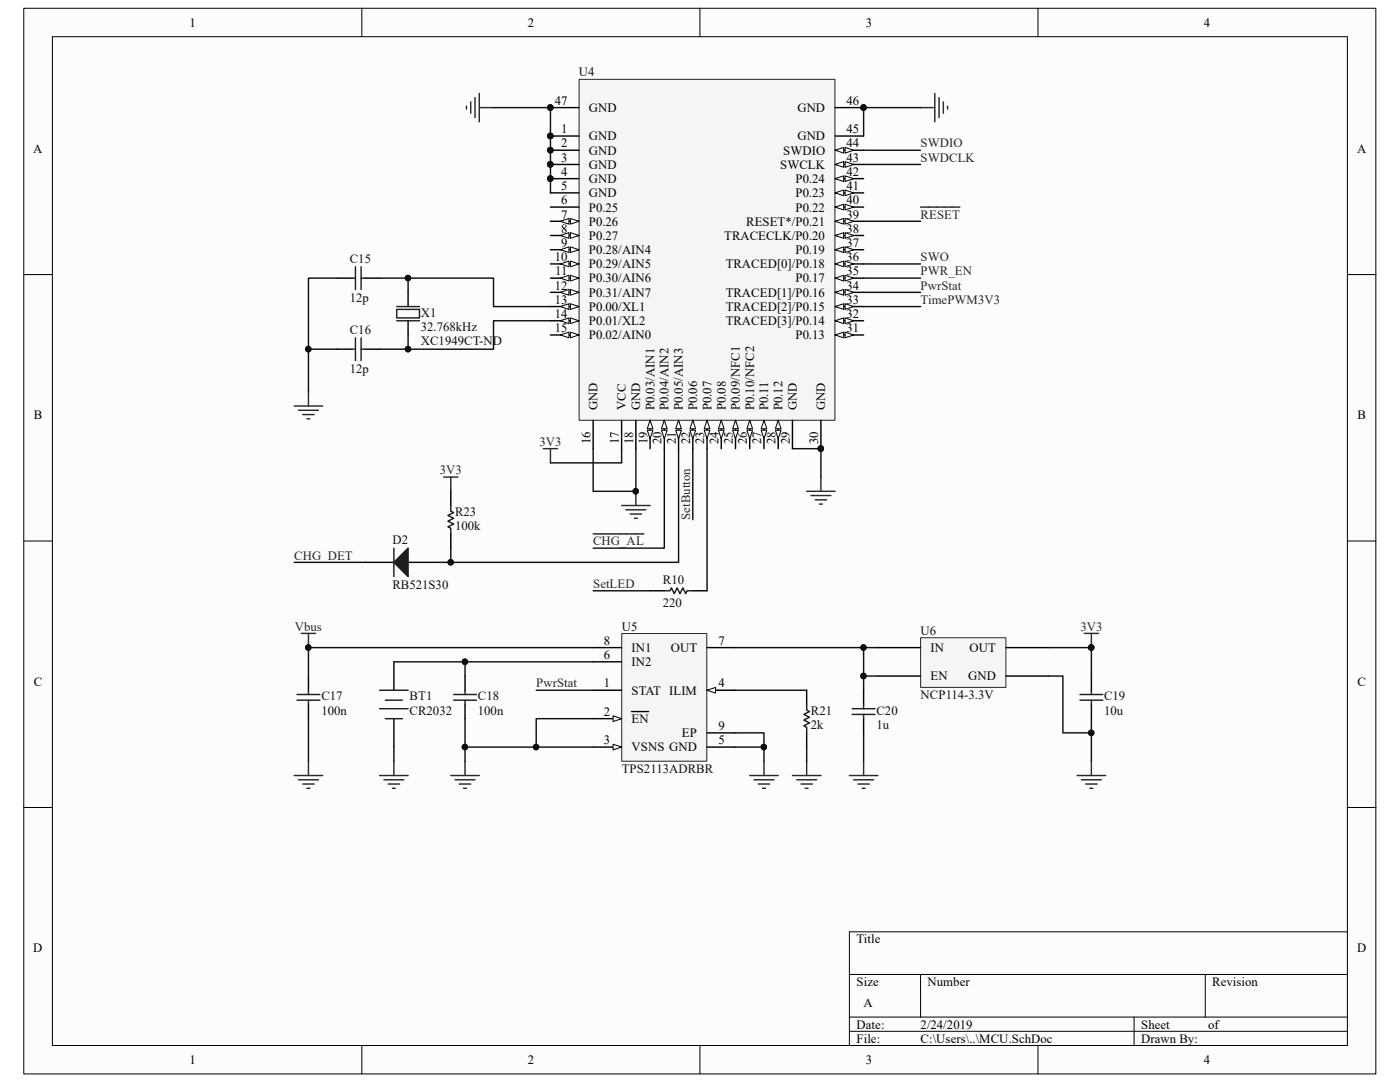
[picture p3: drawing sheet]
<svg xmlns="http://www.w3.org/2000/svg" width="279mm" height="216mm" viewBox="0 0 279 216" stroke-linecap="round" stroke-linejoin="round" font-family="sans-serif">
<path d="M4.8 1.7h269.8v212.6h-269.8z" fill="#fcfcfc"/>
<path d="M4.7 1.7h269.9v212.6h-269.9z" fill="none" stroke="#000" stroke-width=".2"/>
<path d="M10.5 7.4h258.4v201.2h-258.4z" fill="#fcfcfc"/>
<g fill="none" stroke="#000" stroke-width=".2">
<path d="M10.5 7.3h258.4v201.3h-258.4zM72.2 1.6v5.7M139.7 1.6v5.7M207.2 1.6v5.7M4.7 54.8h5.7M268.9 54.8h5.7M4.7 108h5.7M268.9 108h5.7M4.7 161.1h5.7M268.9 161.1h5.7M169.5 194.4h99.4M183.7 194.4v8.5"/>
<path d="M240.5 194.4v8.5M268.9 185.9h-99.4v22.7M72.2 208.6v5.7M139.7 208.6v5.7M169.5 202.9h99.4M169.5 205.8h99.4M207.2 208.6v5.7M226.3 202.9v5.7"/>
</g>
<path d="M67.2 55.5h2.9M72.9 55.5h2.9M81.4 58.3v2.9M67.2 69.7h2.9M72.9 69.7h2.9M81.4 64v2.8M61.6 134.9v2.8M78.6 132.1v5.6M92.8 134.9v2.8M61.6 140.6v2.8M78.6 143.4v5.7M92.8 140.6v2.8" fill="none" stroke="#000" stroke-width=".28"/>
<g fill="none" stroke="#1c1c1c" stroke-width=".28">
<path d="M70.1 55.5h.8M70.9 53.2v4.6M72.1 53.2v4.6M72.1 55.5h.8M70.1 69.7h.8M70.9 67.4v4.5M72.1 67.4v4.5M72.1 69.7h.8M79.2 61.7h4.5v1.7h-4.5zM79.2 64h4.5M79.2 61.2h4.5M59.3 138.6h4.5"/>
<path d="M59.3 139.7h4.5M61.6 137.7v.9M61.6 139.7v.9M75.8 137.7h5.6M76.9 139.7h3.4M90.5 138.6h4.6M90.5 139.7h4.6M92.8 137.7v.9M92.8 139.7v.9M75.8 141.4h5.6M76.9 143.4h3.4"/>
</g>
<g fill="none" stroke="#262626" stroke-width=".28">
<path d="M61.6 78.2v2.8M58.7 81h5.7M59.6 81.9h3.9M60.4 82.7h2.3M61.3 83.6h.5M60.1 126.4h2.9M61.6 126.4v2.8M58.7 154.7h5.7M59.6 155.6h3.9M60.4 156.4h2.3M61.3 157.3h.5M61.6 151.9v2.8"/>
<path d="M75.8 154.7h5.6M76.6 155.6h4M77.5 156.4h2.2M78.3 157.3h.6M78.6 151.9v2.8M90 154.7h5.6M90.8 155.6h4M91.7 156.4h2.2M92.5 157.3h.6M92.8 151.9v2.8M149.6 154.7h5.7M150.5 155.6h4"/>
<path d="M151.3 156.4h2.3M152.2 157.3h.6M152.5 151.9v2.8M215 154.7h5.6M215.8 155.6h4M216.7 156.4h2.2M217.5 157.3h.6M217.8 151.9v2.8"/>
</g>
<circle cx="61.5" cy="129.2" r=".55" fill="#0e0e0e" stroke="#0e0e0e" stroke-width=".2"/>
<path d="M124.1 126.4h17v25.5h-17z" fill="#f5f5f5"/>
<path d="M124.1 126.4h17v25.5h-17z" fill="none" stroke="#262626" stroke-width=".2"/>
<path d="M118.4 137.7h5.7M118.4 143.4h5.7" fill="none" stroke="#000" stroke-width=".28"/>
<path d="M122.4 142.8l1.7 .6-1.7 .6z" fill="#fcfcfc"/>
<path d="M122.4 142.8l1.7 .6-1.7 .6z" fill="none" stroke="#000" stroke-width=".2"/>
<path d="M118.4 149.1h5.7M126 142h3.5" fill="none" stroke="#000" stroke-width=".28"/>
<path d="M122.4 148.5l1.7 .6-1.7 .5z" fill="#fcfcfc"/>
<path d="M122.4 148.5l1.7 .6-1.7 .5z" fill="none" stroke="#000" stroke-width=".2"/>
<path d="M141.1 137.7h5.7" fill="none" stroke="#000" stroke-width=".28"/>
<path d="M141.1 137.7l1.7-.5v1.1z" fill="#fcfcfc"/>
<path d="M141.1 137.7l1.7-.5v1.1z" fill="none" stroke="#000" stroke-width=".2"/>
<path d="M118.4 132.1h5.7M118.4 129.2h5.7M141.1 129.2h5.7M141.1 149.1h5.7M141.1 146.2h5.7" fill="none" stroke="#000" stroke-width=".28"/>
<path d="M183.8 127.3h16.9v9.9h-16.9z" fill="#f5f5f5"/>
<path d="M183.7 127.3h17v9.9h-17z" fill="none" stroke="#262626" stroke-width=".2"/>
<path d="M161 137.7v2.9M172.4 137.7v2.9M175.2 129.2h8.5M175.2 134.9h8.5M200.8 129.2h8.5M200.8 134.9h8.5M161 146.2v2.9M172.4 143.4v2.8" fill="none" stroke="#000" stroke-width=".28"/>
<g fill="none" stroke="#262626" stroke-width=".28">
<path d="M94.8 19.5v4M95.6 18.6v5.7M186.6 18.6v5.7M187.4 19.5v4M93.1 21.2v.6M93.9 20.3v2.3M95.6 21.5h2.9M183.7 21.5h2.9M188.3 20.3v2.3M189.1 21.2v.6M183.7 41.3h7.9M108.4 89.5h2.9"/>
<path d="M109.9 89.5v2.9M126.9 98v2.9M161 98h5.7M161.8 98.9h4M162.7 99.7h2.3M163.8 95.2v2.8M124.1 100.9h5.6M124.9 101.7h4M125.8 102.6h2.2M126.6 103.4h.6M163.5 100.6h.6M216.4 126.4h2.8"/>
<path d="M217.8 126.4v2.8M158.1 154.7h5.7M159 155.6h4M159.9 156.4h2.2M160.7 157.3h.6M161 151.9v2.8M169.5 154.7h5.7M170.4 155.6h3.9M171.2 156.4h2.3M172.1 157.3h.5M172.4 151.9v2.8"/>
</g>
<g fill="#0e0e0e" stroke="#0e0e0e" stroke-width=".2">
<circle cx="217.8" cy="129.2" r=".55"/>
<circle cx="126.9" cy="98" r=".55"/>
</g>
<path d="M161 140.6v1.1l.6 .3-1.2 .6 1.2 .5-1.2 .6 1.2 .6-1.2 .5 .6 .3v1.1M170.1 141.4h4.5M170.1 142.6h4.5M172.4 140.6v.8M172.4 142.6v.8" fill="none" stroke="#1c1c1c" stroke-width=".28"/>
<path d="M115.6 15.9h51v68h-51z" fill="#f5f5f5"/>
<path d="M115.6 15.8h51v68.1h-51z" fill="none" stroke="#262626" stroke-width=".2"/>
<path d="M109.9 27.1h5.6M109.9 30h5.6M109.9 32.8h5.6M109.9 35.6h5.6M109.9 52.7h5.6" fill="none" stroke="#000" stroke-width=".28"/>
<g fill="#0e0e0e" stroke="#0e0e0e" stroke-width=".2">
<circle cx="109.8" cy="27.1" r=".55"/>
<circle cx="109.8" cy="30" r=".55"/>
<circle cx="109.8" cy="32.8" r=".55"/>
<circle cx="109.8" cy="35.6" r=".55"/>
</g>
<path d="M113.8 52.1l1.7 .6-1.7 .5z" fill="#fcfcfc"/>
<path d="M113.8 52.1l1.7 .6-1.7 .5z" fill="none" stroke="#000" stroke-width=".2"/>
<path d="M111.8 52.7l1.7-.6v1.1z" fill="#fcfcfc"/>
<path d="M111.8 52.7l1.7-.6v1.1z" fill="none" stroke="#000" stroke-width=".2"/>
<path d="M109.9 55.5h5.6" fill="none" stroke="#000" stroke-width=".28"/>
<path d="M113.8 54.9l1.7 .6-1.7 .6z" fill="#fcfcfc"/>
<path d="M113.8 54.9l1.7 .6-1.7 .6z" fill="none" stroke="#000" stroke-width=".2"/>
<path d="M111.8 55.5l1.7-.6v1.2z" fill="#fcfcfc"/>
<path d="M111.8 55.5l1.7-.6v1.2z" fill="none" stroke="#000" stroke-width=".2"/>
<path d="M109.9 38.5h5.6M109.9 58.3h5.6" fill="none" stroke="#000" stroke-width=".28"/>
<path d="M113.8 57.8l1.7 .5-1.7 .6z" fill="#fcfcfc"/>
<path d="M113.8 57.8l1.7 .5-1.7 .6z" fill="none" stroke="#000" stroke-width=".2"/>
<path d="M111.8 58.3l1.7-.5v1.1z" fill="#fcfcfc"/>
<path d="M111.8 58.3l1.7-.5v1.1z" fill="none" stroke="#000" stroke-width=".2"/>
<path d="M109.9 61.2h5.6" fill="none" stroke="#000" stroke-width=".28"/>
<path d="M113.8 60.6l1.7 .6-1.7 .5z" fill="#fcfcfc"/>
<path d="M113.8 60.6l1.7 .6-1.7 .5z" fill="none" stroke="#000" stroke-width=".2"/>
<path d="M111.8 61.2l1.7-.6v1.1z" fill="#fcfcfc"/>
<path d="M111.8 61.2l1.7-.6v1.1z" fill="none" stroke="#000" stroke-width=".2"/>
<path d="M132.6 83.9v5.6" fill="none" stroke="#000" stroke-width=".28"/>
<path d="M132.6 83.9l.5 1.7h-1.1z" fill="#fcfcfc"/>
<path d="M132.6 83.9l.5 1.7h-1.1z" fill="none" stroke="#000" stroke-width=".2"/>
<path d="M132 85.8h1.1l-.5 1.7z" fill="#fcfcfc"/>
<path d="M132 85.8h1.1l-.5 1.7z" fill="none" stroke="#000" stroke-width=".2"/>
<path d="M135.4 83.9v5.6" fill="none" stroke="#000" stroke-width=".28"/>
<path d="M135.4 83.9l.6 1.7h-1.1z" fill="#fcfcfc"/>
<path d="M135.4 83.9l.6 1.7h-1.1z" fill="none" stroke="#000" stroke-width=".2"/>
<path d="M134.9 85.8h1.1l-.6 1.7z" fill="#fcfcfc"/>
<path d="M134.9 85.8h1.1l-.6 1.7z" fill="none" stroke="#000" stroke-width=".2"/>
<path d="M138.3 83.9v5.6" fill="none" stroke="#000" stroke-width=".28"/>
<path d="M138.3 83.9l.5 1.7h-1.1z" fill="#fcfcfc"/>
<path d="M138.3 83.9l.5 1.7h-1.1z" fill="none" stroke="#000" stroke-width=".2"/>
<path d="M137.7 85.8h1.1l-.5 1.7z" fill="#fcfcfc"/>
<path d="M137.7 85.8h1.1l-.5 1.7z" fill="none" stroke="#000" stroke-width=".2"/>
<path d="M141.1 83.9v5.6" fill="none" stroke="#000" stroke-width=".28"/>
<path d="M141.1 83.9l.6 1.7h-1.2z" fill="#fcfcfc"/>
<path d="M141.1 83.9l.6 1.7h-1.2z" fill="none" stroke="#000" stroke-width=".2"/>
<path d="M140.5 85.8h1.2l-.6 1.7z" fill="#fcfcfc"/>
<path d="M140.5 85.8h1.2l-.6 1.7z" fill="none" stroke="#000" stroke-width=".2"/>
<path d="M143.9 83.9v5.6" fill="none" stroke="#000" stroke-width=".28"/>
<path d="M143.9 83.9l.6 1.7h-1.1z" fill="#fcfcfc"/>
<path d="M143.9 83.9l.6 1.7h-1.1z" fill="none" stroke="#000" stroke-width=".2"/>
<path d="M143.4 85.8h1.1l-.6 1.7z" fill="#fcfcfc"/>
<path d="M143.4 85.8h1.1l-.6 1.7z" fill="none" stroke="#000" stroke-width=".2"/>
<path d="M146.8 83.9v5.6" fill="none" stroke="#000" stroke-width=".28"/>
<path d="M146.8 83.9l.6 1.7h-1.2z" fill="#fcfcfc"/>
<path d="M146.8 83.9l.6 1.7h-1.2z" fill="none" stroke="#000" stroke-width=".2"/>
<path d="M146.2 85.8h1.2l-.6 1.7z" fill="#fcfcfc"/>
<path d="M146.2 85.8h1.2l-.6 1.7z" fill="none" stroke="#000" stroke-width=".2"/>
<path d="M149.6 83.9v5.6" fill="none" stroke="#000" stroke-width=".28"/>
<path d="M149.6 83.9l.6 1.7h-1.1z" fill="#fcfcfc"/>
<path d="M149.6 83.9l.6 1.7h-1.1z" fill="none" stroke="#000" stroke-width=".2"/>
<path d="M149.1 85.8h1.1l-.6 1.7z" fill="#fcfcfc"/>
<path d="M149.1 85.8h1.1l-.6 1.7z" fill="none" stroke="#000" stroke-width=".2"/>
<path d="M166.7 61.2h5.7M124.1 83.9v5.6M158.1 83.9v5.6" fill="none" stroke="#000" stroke-width=".28"/>
<path d="M166.7 61.2l1.7-.6v1.1z" fill="#fcfcfc"/>
<path d="M166.7 61.2l1.7-.6v1.1z" fill="none" stroke="#000" stroke-width=".2"/>
<path d="M168.7 60.6l1.7 .6-1.7 .5z" fill="#fcfcfc"/>
<path d="M168.7 60.6l1.7 .6-1.7 .5z" fill="none" stroke="#000" stroke-width=".2"/>
<path d="M166.7 64h5.7" fill="none" stroke="#000" stroke-width=".28"/>
<path d="M166.7 64l1.7-.6v1.2z" fill="#fcfcfc"/>
<path d="M166.7 64l1.7-.6v1.2z" fill="none" stroke="#000" stroke-width=".2"/>
<path d="M168.7 63.4l1.7 .6-1.7 .6z" fill="#fcfcfc"/>
<path d="M168.7 63.4l1.7 .6-1.7 .6z" fill="none" stroke="#000" stroke-width=".2"/>
<path d="M166.7 66.8h5.7" fill="none" stroke="#000" stroke-width=".28"/>
<path d="M166.7 66.8l1.7-.5v1.1z" fill="#fcfcfc"/>
<path d="M166.7 66.8l1.7-.5v1.1z" fill="none" stroke="#000" stroke-width=".2"/>
<path d="M168.7 66.3l1.7 .5-1.7 .6z" fill="#fcfcfc"/>
<path d="M168.7 66.3l1.7 .5-1.7 .6z" fill="none" stroke="#000" stroke-width=".2"/>
<path d="M166.7 58.3h5.7" fill="none" stroke="#000" stroke-width=".28"/>
<path d="M166.7 58.3l1.7-.5v1.1z" fill="#fcfcfc"/>
<path d="M166.7 58.3l1.7-.5v1.1z" fill="none" stroke="#000" stroke-width=".2"/>
<path d="M168.7 57.8l1.7 .5-1.7 .6z" fill="#fcfcfc"/>
<path d="M168.7 57.8l1.7 .5-1.7 .6z" fill="none" stroke="#000" stroke-width=".2"/>
<path d="M166.7 44.2h5.7" fill="none" stroke="#000" stroke-width=".28"/>
<path d="M166.7 44.2l1.7-.6v1.1z" fill="#fcfcfc"/>
<path d="M166.7 44.2l1.7-.6v1.1z" fill="none" stroke="#000" stroke-width=".2"/>
<path d="M168.7 43.6l1.7 .6-1.7 .5z" fill="#fcfcfc"/>
<path d="M168.7 43.6l1.7 .6-1.7 .5z" fill="none" stroke="#000" stroke-width=".2"/>
<path d="M166.7 41.3h5.7" fill="none" stroke="#000" stroke-width=".28"/>
<path d="M166.7 41.3l1.7-.5v1.1z" fill="#fcfcfc"/>
<path d="M166.7 41.3l1.7-.5v1.1z" fill="none" stroke="#000" stroke-width=".2"/>
<path d="M168.7 40.8l1.7 .5-1.7 .6z" fill="#fcfcfc"/>
<path d="M168.7 40.8l1.7 .5-1.7 .6z" fill="none" stroke="#000" stroke-width=".2"/>
<path d="M109.9 21.5h5.6M166.7 27.1h5.7M166.7 21.5h5.7M109.9 64h5.6" fill="none" stroke="#000" stroke-width=".28"/>
<g fill="#0e0e0e" stroke="#0e0e0e" stroke-width=".2">
<circle cx="172.3" cy="21.5" r=".55"/>
<circle cx="109.8" cy="21.5" r=".55"/>
</g>
<path d="M113.8 63.4l1.7 .6-1.7 .6z" fill="#fcfcfc"/>
<path d="M113.8 63.4l1.7 .6-1.7 .6z" fill="none" stroke="#000" stroke-width=".2"/>
<path d="M111.8 64l1.7-.6v1.2z" fill="#fcfcfc"/>
<path d="M111.8 64l1.7-.6v1.2z" fill="none" stroke="#000" stroke-width=".2"/>
<path d="M109.9 66.8h5.6" fill="none" stroke="#000" stroke-width=".28"/>
<path d="M113.8 66.3l1.7 .5-1.7 .6z" fill="#fcfcfc"/>
<path d="M113.8 66.3l1.7 .5-1.7 .6z" fill="none" stroke="#000" stroke-width=".2"/>
<path d="M111.8 66.8l1.7-.5v1.1z" fill="#fcfcfc"/>
<path d="M111.8 66.8l1.7-.5v1.1z" fill="none" stroke="#000" stroke-width=".2"/>
<path d="M109.9 47h5.6" fill="none" stroke="#000" stroke-width=".28"/>
<path d="M113.8 46.4l1.7 .6-1.7 .6z" fill="#fcfcfc"/>
<path d="M113.8 46.4l1.7 .6-1.7 .6z" fill="none" stroke="#000" stroke-width=".2"/>
<path d="M111.8 47l1.7-.6v1.2z" fill="#fcfcfc"/>
<path d="M111.8 47l1.7-.6v1.2z" fill="none" stroke="#000" stroke-width=".2"/>
<path d="M109.9 49.8h5.6" fill="none" stroke="#000" stroke-width=".28"/>
<path d="M113.8 49.3l1.7 .5-1.7 .6z" fill="#fcfcfc"/>
<path d="M113.8 49.3l1.7 .5-1.7 .6z" fill="none" stroke="#000" stroke-width=".2"/>
<path d="M111.8 49.8l1.7-.5v1.1z" fill="#fcfcfc"/>
<path d="M111.8 49.8l1.7-.5v1.1z" fill="none" stroke="#000" stroke-width=".2"/>
<path d="M109.9 41.3h5.6M109.9 44.2h5.6" fill="none" stroke="#000" stroke-width=".28"/>
<path d="M113.8 43.6l1.7 .6-1.7 .5z" fill="#fcfcfc"/>
<path d="M113.8 43.6l1.7 .6-1.7 .5z" fill="none" stroke="#000" stroke-width=".2"/>
<path d="M111.8 44.2l1.7-.6v1.1z" fill="#fcfcfc"/>
<path d="M111.8 44.2l1.7-.6v1.1z" fill="none" stroke="#000" stroke-width=".2"/>
<path d="M118.4 83.9v5.6M126.9 83.9v5.6M129.7 83.9v5.6M163.8 83.9v5.6" fill="none" stroke="#000" stroke-width=".28"/>
<circle cx="163.8" cy="89.5" r=".55" fill="#0e0e0e" stroke="#0e0e0e" stroke-width=".2"/>
<path d="M129.7 83.9l.6 1.7h-1.1z" fill="#fcfcfc"/>
<path d="M129.7 83.9l.6 1.7h-1.1z" fill="none" stroke="#000" stroke-width=".2"/>
<path d="M129.2 85.8h1.1l-.6 1.7z" fill="#fcfcfc"/>
<path d="M129.2 85.8h1.1l-.6 1.7z" fill="none" stroke="#000" stroke-width=".2"/>
<path d="M152.5 83.9v5.6" fill="none" stroke="#000" stroke-width=".28"/>
<path d="M152.5 83.9l.5 1.7h-1.1z" fill="#fcfcfc"/>
<path d="M152.5 83.9l.5 1.7h-1.1z" fill="none" stroke="#000" stroke-width=".2"/>
<path d="M151.9 85.8h1.1l-.5 1.7z" fill="#fcfcfc"/>
<path d="M151.9 85.8h1.1l-.5 1.7z" fill="none" stroke="#000" stroke-width=".2"/>
<path d="M155.3 83.9v5.6" fill="none" stroke="#000" stroke-width=".28"/>
<path d="M155.3 83.9l.6 1.7h-1.2z" fill="#fcfcfc"/>
<path d="M155.3 83.9l.6 1.7h-1.2z" fill="none" stroke="#000" stroke-width=".2"/>
<path d="M154.7 85.8h1.2l-.6 1.7z" fill="#fcfcfc"/>
<path d="M154.7 85.8h1.2l-.6 1.7z" fill="none" stroke="#000" stroke-width=".2"/>
<path d="M166.7 55.5h5.7" fill="none" stroke="#000" stroke-width=".28"/>
<path d="M166.7 55.5l1.7-.6v1.2z" fill="#fcfcfc"/>
<path d="M166.7 55.5l1.7-.6v1.2z" fill="none" stroke="#000" stroke-width=".2"/>
<path d="M168.7 54.9l1.7 .6-1.7 .6z" fill="#fcfcfc"/>
<path d="M168.7 54.9l1.7 .6-1.7 .6z" fill="none" stroke="#000" stroke-width=".2"/>
<path d="M166.7 52.7h5.7" fill="none" stroke="#000" stroke-width=".28"/>
<path d="M166.7 52.7l1.7-.6v1.1z" fill="#fcfcfc"/>
<path d="M166.7 52.7l1.7-.6v1.1z" fill="none" stroke="#000" stroke-width=".2"/>
<path d="M168.7 52.1l1.7 .6-1.7 .5z" fill="#fcfcfc"/>
<path d="M168.7 52.1l1.7 .6-1.7 .5z" fill="none" stroke="#000" stroke-width=".2"/>
<path d="M166.7 49.8h5.7" fill="none" stroke="#000" stroke-width=".28"/>
<path d="M166.7 49.8l1.7-.5v1.1z" fill="#fcfcfc"/>
<path d="M166.7 49.8l1.7-.5v1.1z" fill="none" stroke="#000" stroke-width=".2"/>
<path d="M168.7 49.3l1.7 .5-1.7 .6z" fill="#fcfcfc"/>
<path d="M168.7 49.3l1.7 .5-1.7 .6z" fill="none" stroke="#000" stroke-width=".2"/>
<path d="M166.7 47h5.7" fill="none" stroke="#000" stroke-width=".28"/>
<path d="M166.7 47l1.7-.6v1.2z" fill="#fcfcfc"/>
<path d="M166.7 47l1.7-.6v1.2z" fill="none" stroke="#000" stroke-width=".2"/>
<path d="M168.7 46.4l1.7 .6-1.7 .6z" fill="#fcfcfc"/>
<path d="M168.7 46.4l1.7 .6-1.7 .6z" fill="none" stroke="#000" stroke-width=".2"/>
<path d="M166.7 38.5h5.7" fill="none" stroke="#000" stroke-width=".28"/>
<path d="M166.7 38.5l1.7-.6v1.2z" fill="#fcfcfc"/>
<path d="M166.7 38.5l1.7-.6v1.2z" fill="none" stroke="#000" stroke-width=".2"/>
<path d="M168.7 37.9l1.7 .6-1.7 .6z" fill="#fcfcfc"/>
<path d="M168.7 37.9l1.7 .6-1.7 .6z" fill="none" stroke="#000" stroke-width=".2"/>
<path d="M166.7 35.6h5.7" fill="none" stroke="#000" stroke-width=".28"/>
<path d="M166.7 35.6l1.7-.5v1.1z" fill="#fcfcfc"/>
<path d="M166.7 35.6l1.7-.5v1.1z" fill="none" stroke="#000" stroke-width=".2"/>
<path d="M168.7 35.1l1.7 .5-1.7 .6z" fill="#fcfcfc"/>
<path d="M168.7 35.1l1.7 .5-1.7 .6z" fill="none" stroke="#000" stroke-width=".2"/>
<path d="M166.7 32.8h5.7" fill="none" stroke="#000" stroke-width=".28"/>
<path d="M166.7 32.8l1.7-.6v1.2z" fill="#fcfcfc"/>
<path d="M166.7 32.8l1.7-.6v1.2z" fill="none" stroke="#000" stroke-width=".2"/>
<path d="M168.7 32.2l1.7 .6-1.7 .6z" fill="#fcfcfc"/>
<path d="M168.7 32.2l1.7 .6-1.7 .6z" fill="none" stroke="#000" stroke-width=".2"/>
<path d="M166.7 30h5.7" fill="none" stroke="#000" stroke-width=".28"/>
<path d="M166.7 30l1.7-.6v1.1z" fill="#fcfcfc"/>
<path d="M166.7 30l1.7-.6v1.1z" fill="none" stroke="#000" stroke-width=".2"/>
<path d="M168.7 29.4l1.7 .6-1.7 .5z" fill="#fcfcfc"/>
<path d="M168.7 29.4l1.7 .6-1.7 .5z" fill="none" stroke="#000" stroke-width=".2"/>
<g fill="#0e0e0e" stroke="#0e0e0e" stroke-width=".2">
<circle cx="109.8" cy="27.1" r=".55"/>
<circle cx="109.8" cy="30" r=".55"/>
<circle cx="109.8" cy="32.8" r=".55"/>
<circle cx="109.8" cy="35.6" r=".55"/>
<circle cx="172.3" cy="21.5" r=".55"/>
<circle cx="109.8" cy="21.5" r=".55"/>
<circle cx="163.8" cy="89.5" r=".55"/>
</g>
<path d="M90 98v2.9M72.9 112.2h5.7M81.4 112.2h5.7M90 106.5v2.9M129.7 117.9h2.9M138.3 117.9h2.8" fill="none" stroke="#000" stroke-width=".28"/>
<path d="M90 100.9v1.1l.5 .3-1.1 .6 1.1 .5-1.1 .6 1.1 .6-1.1 .5 .6 .3v1.1M132.6 117.9h1.1l.3-.6 .6 1.1 .5-1.1 .6 1.1 .6-1.1 .5 1.1 .3-.5h1.2" fill="none" stroke="#1c1c1c" stroke-width=".28"/>
<path d="M88.5 95.2h2.9M90 95.2v2.8M118.4 106.5h10.1" fill="none" stroke="#262626" stroke-width=".28"/>
<path d="M78.6 112.2l2.8-2.8v5.6z" fill="#1c1c1c"/>
<path d="M78.6 112.2l2.8-2.8v5.6zM78.6 109.4v5.6M215.5 138.6h4.6M215.5 139.7h4.6M217.8 137.7v.9M217.8 139.7v.9" fill="none" stroke="#1c1c1c" stroke-width=".28"/>
<path d="M217.8 134.9v2.8M217.8 140.6v2.8" fill="none" stroke="#000" stroke-width=".28"/>
<g fill="none" stroke="#0e0e0e" stroke-width=".28">
<path d="M98.5 21.5h11.4v17M172.4 30h11.3M172.4 32.8h11.3M183.7 21.5h-11.3v5.6M67.2 55.5h-5.6v14.2h5.6M75.8 55.5h5.6M81.4 58.3v-2.8h17.1v5.7h11.4M172.4 55.5h11.3M172.4 52.7h11.3M172.4 44.2h11.3M172.4 58.3h11.3M61.6 69.7v8.5"/>
<path d="M81.4 66.8v2.9M109.9 64h-11.4v5.7h-22.7M172.4 61.2h11.3M118.4 89.5v8.5h8.5v-8.5M124.1 89.5v2.9h-14.2M132.6 89.5v19.9h-14.2M135.4 89.5v22.7h-45.4v-2.8M138.3 89.5v14.2M141.1 89.5v28.4M158.1 89.5h5.7v5.7M58.7 112.2h14.2M87.1 112.2h2.9"/>
<path d="M118.4 117.9h11.3M78.6 132.1h39.8M92.8 132.1v2.8M107 137.7h11.4M118.4 129.2h-56.8v5.7M146.8 129.2h25.6v5.7h2.8M146.8 137.7h14.2M172.4 129.2h2.8M172.4 134.9v2.8M209.3 134.9h2.8v11.3h5.7M209.3 129.2h8.5v5.7M61.6 143.4v8.5"/>
<path d="M78.6 149.1v2.8M92.8 143.4v8.5M107 149.1h11.4M118.4 143.4h-11.4v5.7h-14.2M146.8 146.2h5.7v5.7M146.8 149.1h5.7M161 149.1v2.8M172.4 146.2v5.7M217.8 143.4v8.5"/>
</g>
<g fill="#0e0e0e" stroke="#0e0e0e" stroke-width=".2">
<circle cx="81.4" cy="55.5" r=".55"/>
<circle cx="81.4" cy="69.7" r=".55"/>
<circle cx="61.5" cy="69.7" r=".55"/>
<circle cx="217.8" cy="146.2" r=".55"/>
<circle cx="92.8" cy="132" r=".55"/>
<circle cx="92.8" cy="149.1" r=".55"/>
<circle cx="107" cy="149.1" r=".55"/>
<circle cx="61.5" cy="129.2" r=".55"/>
<circle cx="152.4" cy="149.1" r=".55"/>
<circle cx="172.3" cy="129.2" r=".55"/>
<circle cx="172.3" cy="134.9" r=".55"/>
<circle cx="217.8" cy="129.2" r=".55"/>
<circle cx="109.8" cy="21.5" r=".55"/>
<circle cx="109.8" cy="27.1" r=".55"/>
<circle cx="109.8" cy="30" r=".55"/>
<circle cx="109.8" cy="32.8" r=".55"/>
<circle cx="109.8" cy="35.6" r=".55"/>
<circle cx="172.3" cy="21.5" r=".55"/>
<circle cx="163.8" cy="89.5" r=".55"/>
<circle cx="126.9" cy="98" r=".55"/>
<circle cx="89.9" cy="112.2" r=".55"/>
</g>
<g font-size="2.5">
<text x="37.8" y="5.3">1</text>
<text x="105.3" y="5.3">2</text>
<text x="172.8" y="5.3">3</text>
<text x="240.2" y="5.3">4</text>
<text x="110.7" y="20.9">47</text>
<text x="117.5" y="22.4">GND</text>
<text x="159.1" y="22.4">GND</text>
<text x="169" y="20.9">46</text>
<text x="112" y="26.6">1</text>
<text x="112" y="29.4">2</text>
<text x="117.5" y="28">GND</text>
<text x="159.1" y="28">GND</text>
<text x="169" y="26.6">45</text>
<text x="169" y="29.4">44</text>
<text x="6.6" y="30.5">A</text>
<text x="112" y="32.3">3</text>
<text x="112" y="35.1">4</text>
<text x="117.5" y="30.9">GND</text>
<text x="117.5" y="33.7">GND</text>
<text x="155.7" y="33.7">SWCLK</text>
<text x="156.3" y="30.9">SWDIO</text>
<text x="169" y="35.1">42</text>
<text x="169" y="32.3">43</text>
<text x="270.8" y="30.5">A</text>
<text x="112" y="37.9">5</text>
<text x="112" y="40.8">6</text>
<text x="117.5" y="36.5">GND</text>
<text x="117.5" y="39.4">GND</text>
<text x="158.7" y="39.4">P0.23</text>
<text x="158.7" y="36.5">P0.24</text>
<text x="169" y="40.8">40</text>
<text x="169" y="37.9">41</text>
<text x="112" y="46.4">8</text>
<text x="112" y="43.6">7</text>
<text x="117.5" y="47.8">P0.27</text>
<text x="117.5" y="42.2">P0.25</text>
<text x="117.5" y="45">P0.26</text>
<text x="144.5" y="47.8">TRACECLK/P0.20</text>
<text x="148.9" y="45">RESET*/P0.21</text>
<text x="158.7" y="42.2">P0.22</text>
<text x="169" y="43.6">39</text>
<text x="169" y="46.4">38</text>
<text x="110.7" y="52.1">10</text>
<text x="112" y="49.3">9</text>
<text x="117.5" y="53.5">P0.29/AIN5</text>
<text x="117.5" y="50.7">P0.28/AIN4</text>
<text x="144.8" y="53.5">TRACED[0]/P0.18</text>
<text x="158.7" y="50.7">P0.19</text>
<text x="169" y="52.1">36</text>
<text x="169" y="49.3">37</text>
<text x="110.7" y="57.8">12</text>
<text x="110.8" y="54.9">11</text>
<text x="117.5" y="56.3">P0.30/AIN6</text>
<text x="117.5" y="59.2">P0.31/AIN7</text>
<text x="144.8" y="59.2">TRACED[1]/P0.16</text>
<text x="158.7" y="56.3">P0.17</text>
<text x="169" y="57.8">34</text>
<text x="169" y="54.9">35</text>
<text x="110.7" y="60.6">13</text>
<text x="110.7" y="63.5">14</text>
<text x="117.5" y="62">P0.00/XL1</text>
<text x="117.5" y="64.9">P0.01/XL2</text>
<text x="144.8" y="62">TRACED[2]/P0.15</text>
<text x="144.8" y="64.9">TRACED[3]/P0.14</text>
<text x="169" y="60.6">33</text>
<text x="169" y="63.5">32</text>
<text x="110.7" y="66.3">15</text>
<text x="117.5" y="67.7">P0.02/AIN0</text>
<text x="158.7" y="67.7">P0.13</text>
<text x="169" y="66.3">31</text>
<text x="6.7" y="83.7">B</text>
<text x="119.3" y="81.9" transform="rotate(-90 119.3 81.9)">GND</text>
<text x="124.9" y="81.9" transform="rotate(-90 124.9 81.9)">VCC</text>
<text x="127.8" y="81.9" transform="rotate(-90 127.8 81.9)">GND</text>
<text x="130.6" y="81.9" transform="rotate(-90 130.6 81.9)">P0.03/AIN1</text>
<text x="133.4" y="81.9" transform="rotate(-90 133.4 81.9)">P0.04/AIN2</text>
<text x="136.3" y="81.9" transform="rotate(-90 136.3 81.9)">P0.05/AIN3</text>
<text x="139.2" y="81.9" transform="rotate(-90 139.2 81.9)">P0.06</text>
<text x="142" y="81.9" transform="rotate(-90 142 81.9)">P0.07</text>
<text x="144.8" y="81.9" transform="rotate(-90 144.8 81.9)">P0.08</text>
<text x="147.7" y="81.9" transform="rotate(-90 147.7 81.9)">P0.09/NFC1</text>
<text x="150.5" y="81.9" transform="rotate(-90 150.5 81.9)">P0.10/NFC2</text>
<text x="153.3" y="81.9" transform="rotate(-90 153.3 81.9)">P0.11</text>
<text x="156.2" y="81.9" transform="rotate(-90 156.2 81.9)">P0.12</text>
<text x="159" y="81.9" transform="rotate(-90 159 81.9)">GND</text>
<text x="164.7" y="81.9" transform="rotate(-90 164.7 81.9)">GND</text>
<text x="270.9" y="83.7">B</text>
<text x="117.8" y="88.7" transform="rotate(-90 117.8 88.7)">16</text>
<text x="123.5" y="88.7" transform="rotate(-90 123.5 88.7)">17</text>
<text x="126.4" y="88.7" transform="rotate(-90 126.4 88.7)">18</text>
<text x="129.2" y="88.7" transform="rotate(-90 129.2 88.7)">19</text>
<text x="132" y="88.7" transform="rotate(-90 132 88.7)">20</text>
<text x="134.9" y="88.7" transform="rotate(-90 134.9 88.7)">21</text>
<text x="137.7" y="88.7" transform="rotate(-90 137.7 88.7)">22</text>
<text x="140.5" y="88.7" transform="rotate(-90 140.5 88.7)">23</text>
<text x="143.4" y="88.7" transform="rotate(-90 143.4 88.7)">24</text>
<text x="146.2" y="88.7" transform="rotate(-90 146.2 88.7)">25</text>
<text x="149.1" y="88.7" transform="rotate(-90 149.1 88.7)">26</text>
<text x="151.9" y="88.7" transform="rotate(-90 151.9 88.7)">27</text>
<text x="154.8" y="88.7" transform="rotate(-90 154.8 88.7)">28</text>
<text x="157.6" y="88.7" transform="rotate(-90 157.6 88.7)">29</text>
<text x="163.3" y="88.7" transform="rotate(-90 163.3 88.7)">30</text>
<text x="120.5" y="131.5">6</text>
<text x="120.5" y="128.7">8</text>
<text x="126" y="130.1">IN1</text>
<text x="133.9" y="130.1">OUT</text>
<text x="143.4" y="128.7">7</text>
<text x="185.7" y="130.1">IN</text>
<text x="193.5" y="130.1">OUT</text>
<text x="6.7" y="136.8">C</text>
<text x="120.5" y="137.2">1</text>
<text x="126" y="132.9">IN2</text>
<text x="143.4" y="137.2">4</text>
<text x="185.7" y="135.8">EN</text>
<text x="193.2" y="135.8">GND</text>
<text x="270.9" y="136.8">C</text>
<text x="120.5" y="142.8">2</text>
<text x="126" y="138.6">STAT ILIM</text>
<text x="120.5" y="148.5">3</text>
<text x="126" y="144.3">EN</text>
<text x="126" y="149.9">VSNS GND</text>
<text x="136.1" y="147.1">EP</text>
<text x="143.4" y="148.5">5</text>
<text x="143.4" y="145.7">9</text>
<text x="6.6" y="190">D</text>
<text x="170.9" y="188.2">Title</text>
<text x="270.8" y="190">D</text>
<text x="170.9" y="196.7">Size</text>
<text x="185.1" y="196.7">Number</text>
<text x="241.9" y="196.7">Revision</text>
<text x="172.3" y="201">A</text>
<text x="170.9" y="205.2">Date:</text>
<text x="170.9" y="208.1">File:</text>
<text x="183.7" y="208.1">C:\Users\..\MCU.SchDoc</text>
<text x="183.7" y="205.2">2/24/2019</text>
<text x="227.8" y="208.1">Drawn By:</text>
<text x="227.8" y="205.2">Sheet</text>
<text x="241.1" y="205.2">of</text>
<text x="37.8" y="212.3">1</text>
<text x="105.3" y="212.3">2</text>
<text x="172.8" y="212.3">3</text>
<text x="240.2" y="212.3">4</text>
</g>
<g font-size="2.5" fill="#0e0e0e">
<text x="115.5" y="15.2">U4</text>
<text x="69.8" y="52.4">C15</text>
<text x="69.8" y="60.3">12p</text>
<text x="84" y="63.2">X1</text>
<text x="84" y="66">32.768kHz</text>
<text x="69.8" y="66.6">C16</text>
<text x="84" y="68.8">XC1949CT-ND</text>
<text x="69.8" y="74.5">12p</text>
<text x="90.8" y="102.9">R23</text>
<text x="90.8" y="105.7">100k</text>
<text x="78.3" y="108.5">D2</text>
<text x="78.3" y="117.6">RB521S30</text>
<text x="132.3" y="116.5">R10</text>
<text x="124.1" y="125.8">U5</text>
<text x="132.3" y="121">220</text>
<text x="183.7" y="126.7">U6</text>
<text x="64.1" y="139.7">C17</text>
<text x="64.1" y="142.6">100n</text>
<text x="81.7" y="139.7">BT1</text>
<text x="81.7" y="142.6">CR2032</text>
<text x="95.4" y="139.7">C18</text>
<text x="95.4" y="142.6">100n</text>
<text x="161.8" y="142.6">R21</text>
<text x="174.9" y="142.6">C20</text>
<text x="183.7" y="139.4">NCP114-3.3V</text>
<text x="220.3" y="139.7">C19</text>
<text x="220.3" y="142.6">10u</text>
<text x="161.8" y="145.4">2k</text>
<text x="174.9" y="145.4">1u</text>
<text x="124.1" y="154.2">TPS2113ADRBR</text>
</g>
<g font-size="2.5" fill="#262626">
<text x="183.7" y="29.4">SWDIO</text>
<text x="183.7" y="32.3">SWDCLK</text>
<text x="183.7" y="43.6">RESET</text>
<text x="183.7" y="52.1">SWO</text>
<text x="183.7" y="54.9">PWR_EN</text>
<text x="183.7" y="57.8">PwrStat</text>
<text x="183.7" y="60.6">TimePWM3V3</text>
<text x="107.7" y="89">3V3</text>
<text x="87.8" y="94.7">3V3</text>
<text x="137.7" y="103.7" transform="rotate(-90 137.7 103.7)">SetButton</text>
<text x="58.7" y="111.7">CHG_DET</text>
<text x="118.4" y="108.8">CHG_AL</text>
<text x="118.4" y="117.3">SetLED</text>
<text x="58.8" y="125.8">Vbus</text>
<text x="215.6" y="125.8">3V3</text>
<text x="107" y="137.2">PwrStat</text>
</g>
</svg>
